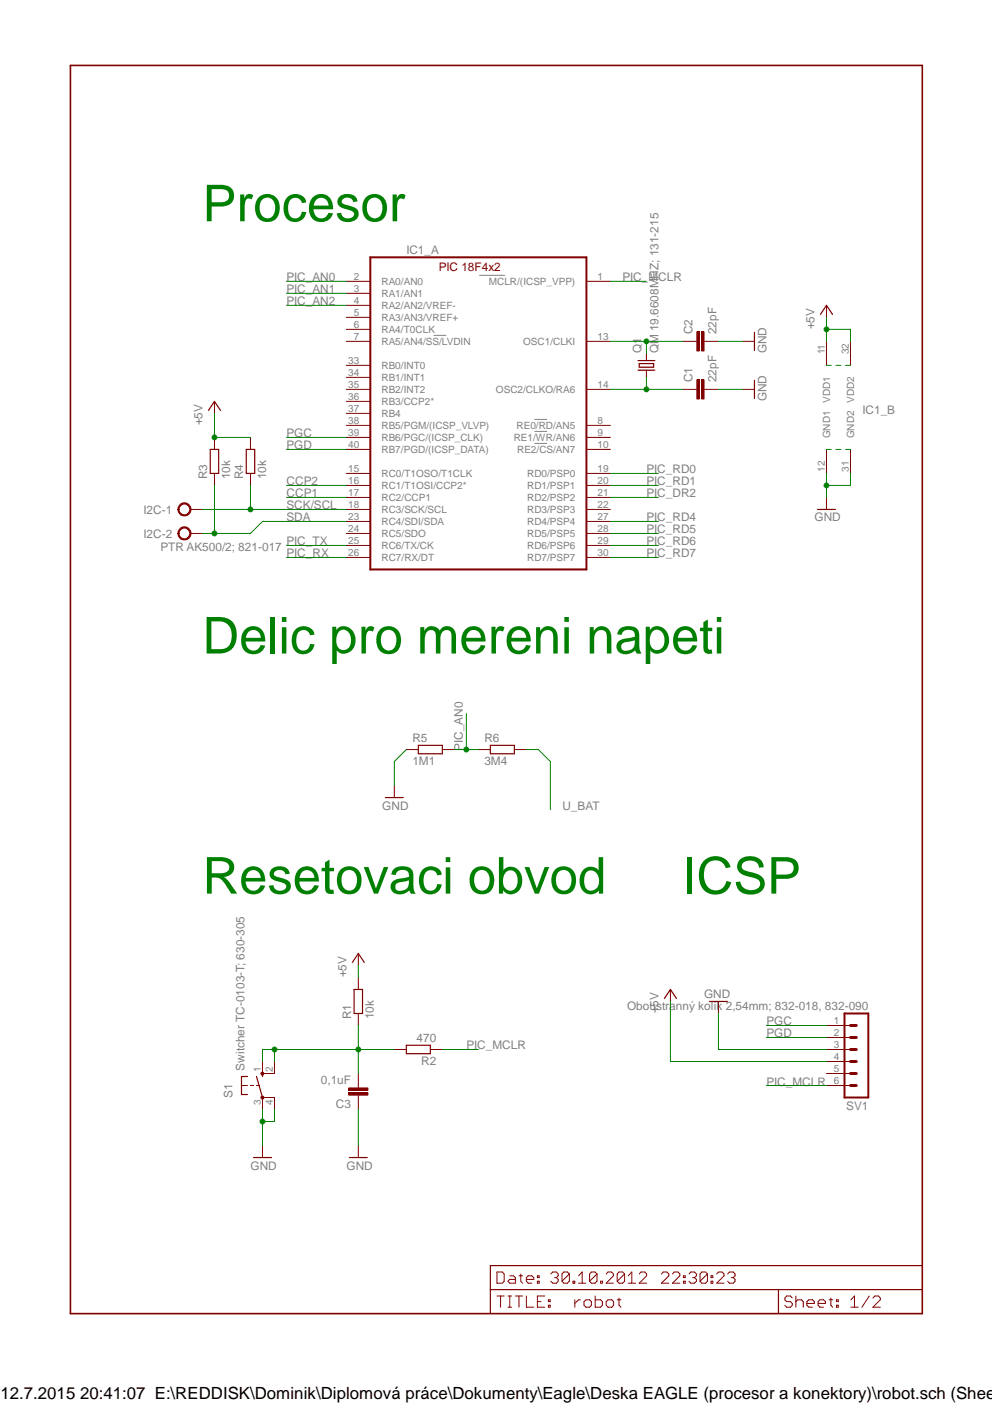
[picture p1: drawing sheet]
<svg xmlns="http://www.w3.org/2000/svg" width="210mm" height="297mm" viewBox="0 0 210 297" stroke-linecap="round" stroke-linejoin="round" font-family="sans-serif">
<path d="M101.5 58.3h5.3M91.8 71h2.6M113.2 88.7h2.5M113.2 91.3h2.5M113.2 93.8h2.5" fill="none" stroke="#808080" stroke-width=".21"/>
<path d="M78.4 54.4h45.7v66.1h-45.7z" fill="none" stroke="#800000" stroke-width=".42"/>
<g fill="none" stroke="#800000" stroke-width=".21">
<path d="M73.3 59.5h5.1M124.1 59.5h5.1M73.3 62.1h5.1M73.3 64.6h5.1M73.3 67.1h5.1M73.3 69.7h5.1M73.3 72.2h5.1M73.3 77.3h5.1M73.3 79.8h5.1M124.1 72.2h5.1M174.9 72.2v5.1M180 72.2v5.1"/>
<path d="M73.3 82.4h5.1M73.3 84.9h5.1M73.3 87.5h5.1M73.3 90h5.1M73.3 92.5h5.1M73.3 95.1h5.1M124.1 82.4h5.1M124.1 90h5.1M124.1 92.5h5.1M124.1 95.1h5.1M144.4 82.4h2.5M149.5 82.4h2.5"/>
<path d="M174.9 95.1v5.1M180 95.1v5.1M73.3 100.2h5.1M73.3 102.7h5.1M73.3 105.2h5.1M73.3 107.8h5.1M73.3 110.3h5.1M73.3 112.9h5.1M73.3 115.4h5.1M73.3 117.9h5.1M124.1 100.2h5.1M124.1 102.7h5.1"/>
<path d="M124.1 105.2h5.1M124.1 107.8h5.1M124.1 110.3h5.1M124.1 112.9h5.1M124.1 115.4h5.1M124.1 117.9h5.1"/>
</g>
<path d="M148.5 80.3h.5v4.1h-.5z" fill-rule="evenodd" fill="#800000"/>
<path d="M148.5 80.3h.5v4.1h-.5z" fill="none" stroke="#800000" stroke-width=".21"/>
<path d="M147.4 80.3h.6v4.1h-.6z" fill-rule="evenodd" fill="#800000"/>
<path d="M144.4 72.2h2.5M149.5 72.2h2.5M146.9 82.4h.5M147.4 80.3h.6v4.1h-.6zM149 82.4h.5" fill="none" stroke="#800000" stroke-width=".21"/>
<path d="M148.5 70.2h.5v4.1h-.5z" fill-rule="evenodd" fill="#800000"/>
<path d="M148.5 70.2h.5v4.1h-.5z" fill="none" stroke="#800000" stroke-width=".21"/>
<path d="M147.4 70.2h.6v4.1h-.6z" fill-rule="evenodd" fill="#800000"/>
<g fill="none" stroke="#800000" stroke-width=".21">
<path d="M136.8 74.8v1.5M136.8 78.3v1.5M146.9 72.2h.5M147.4 70.2h.6v4.1h-.6zM149 72.2h.5M157.1 72.2h2.5M157.1 82.4h2.5M75.8 206.8v2.5M75.8 214.4v2.6M75.8 227.1v2.6M75.8 232.2v2.5M83.4 222h2.6"/>
<path d="M91.1 222h2.5M105.2 269.1h1.1l.4 .4v1.6l-.4 .4h-1.1zM105.2 274.2h1.5M105.9 274.2v2.4M107.5 274.2h.7M107.5 276.6h.7M107.9 269.9h.7l.5 .4v1.2h-1.2l-.4-.4 .4-.4h1.2M107.9 274.2v2.4M109.1 274.2h1.5M109.8 269.9h.8M109.8 274.2v2.4M110.2 269.5v1.6l.4 .4"/>
<path d="M111.4 270.7h1.5v-.4l-.4-.4h-.7l-.4 .4v.8l.4 .4h.7M111.4 274.2v2.4h1.5M113.7 271.1h.4v.4h-.4zM113.7 269.9h.4v.4h-.4zM113.7 275.4h.8M115.3 274.2h-1.6v2.4h1.6M116 275h.4v.4h-.4zM116 276.1h.4v.5h-.4zM116.5 269.5l.5-.4h.7l.4 .4v.4l-.4 .4M117.3 270.3h.4M117.7 270.3l.4 .4v.4l-.4 .4h-.7l-.5-.4M120.5 269.5v1.6l-.4 .4h-.8l-.4-.4"/>
<path d="M120.5 269.5l-.4-.4h-.8l-.4 .4v1.6M120.5 269.5l-1.6 1.6M121.2 271.1h.4v.4h-.4zM121.6 275v1.6M122.4 271.5h1.6M122.4 269.9l.8-.8v2.4M122.8 275h-.4l-.8 .8M123.6 275.4l.4-.4h.8l.3 .4v.7l-.3 .5h-.8l-.4-.5zM125.9 274.2v2.4h1.2l.4-.5v-.7l-.4-.4h-1.2M126.3 269.5v1.6l-.4 .4h-.8l-.3-.4M126.3 269.5l-.4-.4h-.8l-.3 .4v1.6M126.3 269.5l-1.5 1.6"/>
<path d="M127.1 271.1h.4v.4h-.4zM128.3 269.5l.4-.4h.7l.4 .4v.4l-1.5 1.6h1.5M128.7 275h.8l.3 .4v.7l-.3 .5h-.8l-.4-.5v-.7zM130.6 275h.8M131 274.6v1.5l.4 .5M132.2 269.5v1.6l-.5 .4h-.7l-.4-.4M132.2 269.5l-.5-.4h-.7l-.4 .4v1.6M132.2 269.5l-1.6 1.6M132.9 271.5h1.6M132.9 269.9l.8-.8v2.4M135.3 269.5l.3-.4h.8l.4 .4v.4l-1.5 1.6h1.5M140 269.5l.3-.4h.8l.4 .4v.4l-1.5 1.6h1.5"/>
<path d="M142.3 269.5l.4-.4h.8l.3 .4v.4l-1.5 1.6h1.5M144.6 271.1h.4v.4h-.4zM144.6 269.9h.4v.4h-.4zM145.8 269.5l.4-.4h.7l.5 .4v.4l-.5 .4M146.6 270.3h.3M146.9 270.3l.5 .4v.4l-.5 .4h-.7l-.4-.4M149.7 269.5v1.6l-.4 .4h-.8l-.4-.4M149.7 269.5l-.4-.4h-.8l-.4 .4v1.6M149.7 269.5l-1.6 1.6M150.5 271.1h.3v.4h-.3zM150.5 269.9h.3v.4h-.3zM151.6 269.5l.4-.4h.8l.4 .4v.4l-1.6 1.6h1.6"/>
<path d="M154 269.5l.3-.4h.9l.3 .4v.4l-.3 .4M154.7 270.3h.5M155.2 270.3l.3 .4v.4l-.3 .4h-.9l-.3-.4M167.6 274.6l-.3-.4h-.8l-.4 .4v.4l.4 .4h.8l.3 .4v.3l-.3 .5h-.8l-.4-.5M168.4 274.2v2.4M168.4 275.4l.4-.4h.8l.4 .4v1.2M170.7 275.8h1.6v-.4l-.4-.4h-.7l-.5 .4v.7l.5 .5h.7M173.1 275.8h1.6v-.4l-.5-.4h-.7l-.4 .4v.7l.4 .5h.7M175.4 275h.8M175.8 274.6v1.5l.4 .5M177 275h.4v.4h-.4zM177 276.1h.4v.5h-.4z"/>
<path d="M180 276.6h1.6M180 275l.8-.8v2.4M183.9 274.2l-1.5 2.4M184.7 274.6l.4-.4h.8l.4 .4v.4l-1.6 1.6h1.6"/>
</g>
<path d="M135 76.3h3.6M135 78.3h3.6M135.3 76.9h3v.8h-3zM159.6 70.3v3.8M159.6 80.5v3.8M74.9 209.3h1.8v5.1h-1.8zM86 221.1h5.1v1.8h-5.1zM103.8 272.8h91.4M164.7 272.8v5.1M195.2 267.8h-91.4v10.1" fill="none" stroke="#800000" stroke-width=".25"/>
<path d="M14.9 13.8h180.3v264.1h-180.3z" fill="none" stroke="#800000" stroke-width=".34"/>
<path d="M73.8 230.2h4.1v.5h-4.1z" fill-rule="evenodd" fill="#800000"/>
<path d="M73.8 230.2h4.1v.5h-4.1z" fill="none" stroke="#800000" stroke-width=".21"/>
<path d="M73.8 231.2h4.1v.5h-4.1z" fill-rule="evenodd" fill="#800000"/>
<path d="M51.1 229.7h1.3M53 229.7h.6M54.3 229.7h.6M55.5 224.6v2.5h2.6v-2.5M55.5 234.7v-2.5h2.6v2.5M73.8 231.2h4.1v.5h-4.1zM75.8 229.7v.5M75.8 231.7v.5" fill="none" stroke="#800000" stroke-width=".21"/>
<path d="M52.4 227.8h-1.3v3.8h1.3M55.5 227.1v.7" fill="none" stroke="#800000" stroke-width=".25"/>
<path d="M55.3 232l.2-.1 .3 .1v.5h-.5z" fill-rule="evenodd" fill="#800000"/>
<path d="M55.3 232l.2-.1 .3 .1v.5h-.5z" fill="none" stroke="#800000" stroke-width=".21"/>
<path d="M55.3 226.9l.2-.1 .3 .1v.5h-.5z" fill-rule="evenodd" fill="#800000"/>
<g fill="none" stroke="#800000" stroke-width=".21">
<path d="M174.9 64.6v2.5M174.9 105.2v2.6M86 158.6h2.5M93.6 158.6h2.5M101.2 158.6h2.6M108.8 158.6h2.6M75.8 201.7v2.6M141.9 209.3v2.6M152 211.9v2.5M174.9 217h5.1M174.9 219.5h5.1M55.3 226.9l.2-.1 .3 .1v.5h-.5z"/>
<path d="M174.9 222h5.1M174.9 224.6h5.1M174.9 227.1h5.1M174.9 229.7h5.1M55.5 242.4v2.5M75.8 242.4v2.5"/>
</g>
<path d="M173.6 66.5l1.3-1.9 1.2 1.9M173 107.8h3.8M88.5 157.7h5.1v1.8h-5.1zM103.8 157.7h5v1.8h-5zM74.5 203.6l1.3-1.9 1.3 1.9M140.6 211.2l1.3-1.9 1.2 1.9M150.1 211.9h3.8M54.3 227.8l1.2 4.4M53.6 244.9h3.8M73.9 244.9h3.8" fill="none" stroke="#800000" stroke-width=".25"/>
<path d="M178.7 214.4h5v17.8h-5z" fill="none" stroke="#800000" stroke-width=".42"/>
<path d="M180 219.5h1.2M180 217h1.2M180 222h1.2M180 227.1h1.2M180 224.6h1.2M180 229.7h1.2" fill="none" stroke="#800000" stroke-width=".63"/>
<path d="M38 106.9a1.39 1.39 0 0 1 2.2 .2 1.39 1.39 0 0 1-.8 2 1.39 1.39 0 0 1-1.8-1.3h.3a1.15 1.15 0 0 1 1.7-1 1.15 1.15 0 0 1 .2 1.9 1.15 1.15 0 0 1-1.9-.5v-.4h-.3z" fill-rule="evenodd" fill="#800000"/>
<path d="M38 106.9a1.39 1.39 0 0 1 2.2 .2 1.39 1.39 0 0 1-.8 2 1.39 1.39 0 0 1-1.8-1.3h.3a1.15 1.15 0 0 1 1.7-1 1.15 1.15 0 0 1 .2 1.9 1.15 1.15 0 0 1-1.9-.5v-.4h-.3zM40.3 107.8h2.5" fill="none" stroke="#800000" stroke-width=".21"/>
<path d="M38 112a1.39 1.39 0 0 1 2.2 .1 1.39 1.39 0 0 1-.8 2.1 1.39 1.39 0 0 1-1.8-1.3h.3a1.15 1.15 0 0 1 1.7-1 1.15 1.15 0 0 1 .2 1.9 1.15 1.15 0 0 1-1.9-.6v-.3h-.3z" fill-rule="evenodd" fill="#800000"/>
<path d="M45.4 84.9v2.6M45.4 92.5v2.6M53 92.5v2.6M38 112a1.39 1.39 0 0 1 2.2 .1 1.39 1.39 0 0 1-.8 2.1 1.39 1.39 0 0 1-1.8-1.3h.3a1.15 1.15 0 0 1 1.7-1 1.15 1.15 0 0 1 .2 1.9 1.15 1.15 0 0 1-1.9-.6v-.3h-.3zM40.3 112.9h2.5M45.4 100.2v2.5M53 100.2v2.5M83.4 166.2v2.5" fill="none" stroke="#800000" stroke-width=".21"/>
<path d="M44.1 86.8l1.3-1.9 1.3 1.9M44.5 95.1h1.8v5.1h-1.8zM52.1 95.1h1.8v5.1h-1.8zM81.5 168.7h3.8" fill="none" stroke="#800000" stroke-width=".25"/>
<path d="M152 72.2h5.1M174.9 77.3h1M176.9 77.3h1M178.9 77.3h1.1M152 82.4h5.1M174.9 95.1h1M176.9 95.1h1M178.9 95.1h1.1M55.5 234.7v7.7M58.1 234.7v2.6h-2.6" fill="none" stroke="#008000" stroke-width=".21"/>
<circle cx="55.5" cy="237.3" r=".51" fill="#008000"/>
<g fill="none" stroke="#008000" stroke-width=".21">
<path d="M174.9 100.2v5M180 100.2v2.5h-5.1M75.8 234.7v7.7"/>
<circle cx="55.5" cy="237.3" r=".51"/>
</g>
<circle cx="174.9" cy="102.7" r=".51" fill="#008000"/>
<g fill="none" stroke="#008000" stroke-width=".21">
<path d="M129.2 59.5h7.6M129.2 72.2h15.2M136.8 72.2v2.6M86 158.6l-2.6 2.5v5.1M111.4 158.6h2.5l2.6 2.5v10.2M152 214.4v7.6h22.9M93.6 222h7.6M162.2 229.7h12.7"/>
<circle cx="174.9" cy="102.7" r=".51"/>
</g>
<circle cx="136.8" cy="72.2" r=".51" fill="#008000"/>
<g fill="none" stroke="#008000" stroke-width=".21">
<path d="M136.8 79.8v2.6M129.2 82.4h15.2"/>
<circle cx="136.8" cy="72.2" r=".51"/>
</g>
<circle cx="136.8" cy="82.4" r=".51" fill="#008000"/>
<g fill="none" stroke="#008000" stroke-width=".21">
<path d="M60.6 59.5h12.7M96.1 158.6h5.1M98.7 151v7.6"/>
<circle cx="136.8" cy="82.4" r=".51"/>
</g>
<circle cx="98.7" cy="158.6" r=".51" fill="#008000"/>
<g fill="none" stroke="#008000" stroke-width=".21">
<path d="M58.1 222v2.6M83.4 222h-27.9v2.6"/>
<circle cx="98.7" cy="158.6" r=".51"/>
</g>
<circle cx="58.1" cy="222" r=".51" fill="#008000"/>
<g fill="none" stroke="#008000" stroke-width=".21">
<path d="M75.8 222v5.1"/>
<circle cx="58.1" cy="222" r=".51"/>
</g>
<circle cx="75.8" cy="222" r=".51" fill="#008000"/>
<g fill="none" stroke="#008000" stroke-width=".21">
<path d="M174.9 67.1v5.1M174.9 69.7h5.1v2.5M75.8 204.3v2.5M75.8 217v5"/>
<circle cx="75.8" cy="222" r=".51"/>
</g>
<circle cx="174.9" cy="69.7" r=".51" fill="#008000"/>
<g fill="none" stroke="#008000" stroke-width=".21">
<path d="M45.4 87.5v5h7.6M141.9 211.9v12.7h33"/>
<circle cx="174.9" cy="69.7" r=".51"/>
</g>
<circle cx="45.4" cy="92.5" r=".51" fill="#008000"/>
<g fill="none" stroke="#008000" stroke-width=".21">
<path d="M60.6 62.1h12.7M60.6 64.6h12.7M60.6 95.1h12.7M60.6 92.5h12.7M42.8 107.8h30.5M53 102.7v5.1M60.6 117.9h12.7M129.2 105.2h10.1M129.2 110.3h10.1M129.2 112.9h10.1M129.2 115.4h10.1M162.2 219.5h12.7"/>
<path d="M162.2 217h12.7"/>
<circle cx="45.4" cy="92.5" r=".51"/>
</g>
<circle cx="53" cy="107.8" r=".51" fill="#008000"/>
<g fill="none" stroke="#008000" stroke-width=".21">
<path d="M45.4 102.7v10.2M73.3 110.3h-17.8l-2.5 2.6h-10.2"/>
<circle cx="53" cy="107.8" r=".51"/>
</g>
<circle cx="45.4" cy="112.9" r=".51" fill="#008000"/>
<g fill="none" stroke="#008000" stroke-width=".21">
<path d="M60.6 105.2h12.7M60.6 102.7h12.7M60.6 115.4h12.7M129.2 117.9h10.1M129.2 102.7h10.1M129.2 100.2h10.1"/>
<circle cx="45.4" cy="112.9" r=".51"/>
</g>
<g font-size="10.8" fill="#008000">
<text x="42.8" y="46.8">Procesor</text>
<text x="42.8" y="138.3">Delic pro mereni napeti</text>
<text x="42.8" y="189.1">Resetovaci obvod</text>
<text x="144.4" y="189.1">ICSP</text>
</g>
<text font-size="3.6" x=".1" y="296">12.7.2015 20:41:07 E:\REDDISK\Dominik\Diplomová práce\Dokumenty\Eagle\Deska EAGLE (procesor a konektory)\robot.sch (Sheet</text>
<g font-size="2.5" fill="#808080">
<text x="86" y="53.8">IC1_A</text>
<text x="60.6" y="59.5">PIC_AN0</text>
<text x="131.7" y="59.5">PIC_MCLR</text>
<text x="60.6" y="62.1">PIC_AN1</text>
<text x="60.6" y="64.6">PIC_AN2</text>
<text x="146.6" y="70.7" transform="rotate(-90 146.6 70.7)">C2</text>
<text x="151.6" y="70.7" transform="rotate(-90 151.6 70.7)">22pF</text>
<text x="172.3" y="69.7" transform="rotate(-90 172.3 69.7)">+5V</text>
<text x="135.8" y="74.8" transform="rotate(-90 135.8 74.8)">Q1</text>
<text x="139.3" y="74.8" transform="rotate(-90 139.3 74.8)">QM 19.6608MHZ; 131-215</text>
<text x="162.2" y="74.8" transform="rotate(-90 162.2 74.8)">GND</text>
<text x="146.6" y="80.9" transform="rotate(-90 146.6 80.9)">C1</text>
<text x="151.6" y="80.9" transform="rotate(-90 151.6 80.9)">22pF</text>
<text x="162.2" y="84.9" transform="rotate(-90 162.2 84.9)">GND</text>
<text x="182.5" y="87.6">IC1_B</text>
<text x="42.8" y="90" transform="rotate(-90 42.8 90)">+5V</text>
<text x="60.6" y="95.1">PGD</text>
<text x="60.6" y="92.5">PGC</text>
<text x="43.9" y="101.4" transform="rotate(-90 43.9 101.4)">R3</text>
<text x="48.7" y="101.4" transform="rotate(-90 48.7 101.4)">10k</text>
<text x="51.5" y="101.4" transform="rotate(-90 51.5 101.4)">R4</text>
<text x="56.3" y="101.4" transform="rotate(-90 56.3 101.4)">10k</text>
<text x="136.8" y="100.2">PIC_RD0</text>
<text x="60.6" y="107.8">SCK/SCL</text>
<text x="60.6" y="105.2">CCP1</text>
<text x="60.6" y="102.7">CCP2</text>
<text x="136.8" y="105.2">PIC_DR2</text>
<text x="136.8" y="102.7">PIC_RD1</text>
<text x="30.4" y="108.7">I2C-1</text>
<text x="30.4" y="113.7">I2C-2</text>
<text x="60.6" y="110.3">SDA</text>
<text x="136.8" y="110.3">PIC_RD4</text>
<text x="136.8" y="112.9">PIC_RD5</text>
<text x="172.3" y="110.3">GND</text>
<text x="34" y="116.5">PTR AK500/2; 821-017</text>
<text x="60.6" y="117.9">PIC_RX</text>
<text x="60.6" y="115.4">PIC_TX</text>
<text x="136.8" y="115.4">PIC_RD6</text>
<text x="136.8" y="117.9">PIC_RD7</text>
<text x="87.2" y="161.9">1M1</text>
<text x="87.2" y="157.1">R5</text>
<text x="97.9" y="158.8" transform="rotate(-90 97.9 158.8)">PIC_AN0</text>
<text x="102.5" y="161.9">3M4</text>
<text x="102.5" y="157.1">R6</text>
<text x="80.9" y="171.3">GND</text>
<text x="119" y="171.3">U_BAT</text>
<text x="73.3" y="206.8" transform="rotate(-90 73.3 206.8)">+5V</text>
<text x="74.3" y="215.7" transform="rotate(-90 74.3 215.7)">R1</text>
<text x="79.1" y="215.7" transform="rotate(-90 79.1 215.7)">10k</text>
<text x="132.7" y="213.7">Oboustranný kolík 2,54mm; 832-018, 832-090</text>
<text x="139.3" y="214.4" transform="rotate(-90 139.3 214.4)">+5V</text>
<text x="149" y="211.1">GND</text>
<text x="88.1" y="220.5">470</text>
<text x="162.2" y="219.5">PGD</text>
<text x="162.2" y="217">PGC</text>
<text x="51.7" y="226.5" transform="rotate(-90 51.7 226.5)">Switcher TC-0103-T; 630-305</text>
<text x="89.1" y="225.3">R2</text>
<text x="98.7" y="222">PIC_MCLR</text>
<text x="49.2" y="232.2" transform="rotate(-90 49.2 232.2)">S1</text>
<text x="67.9" y="229.3">0,1uF</text>
<text x="162.2" y="229.7">PIC_MCLR</text>
<text x="71.1" y="234.4">C3</text>
<text x="179.1" y="234.7">SV1</text>
<text x="53" y="247.4">GND</text>
<text x="73.3" y="247.4">GND</text>
</g>
<text font-size="2.5" fill="#800000" x="92.8" y="57.2">PIC 18F4x2</text>
<g font-size="2.1" fill="#808080">
<text x="74.8" y="59.2">2</text>
<text x="126.4" y="59.2">1</text>
<text x="74.8" y="61.7">3</text>
<text x="74.8" y="64.3">4</text>
<text x="80.7" y="60.3">RA0/AN0</text>
<text x="80.7" y="62.8">RA1/AN1</text>
<text x="80.7" y="65.4">RA2/AN2/VREF-</text>
<text x="103.5" y="60.3">MCLR/(ICSP_VPP)</text>
<text x="74.8" y="66.8">5</text>
<text x="74.8" y="69.3">6</text>
<text x="74.8" y="71.9">7</text>
<text x="80.7" y="67.9">RA3/AN3/VREF+</text>
<text x="80.7" y="70.4">RA4/T0CLK</text>
<text x="126.4" y="71.9">13</text>
<text x="73.7" y="77">33</text>
<text x="80.7" y="73">RA5/AN4/SS/LVDIN</text>
<text x="110.7" y="73">OSC1/CLKI</text>
<text x="174.5" y="75" transform="rotate(-90 174.5 75)">11</text>
<text x="179.6" y="75" transform="rotate(-90 179.6 75)">32</text>
<text x="73.7" y="79.5">34</text>
<text x="73.7" y="82">35</text>
<text x="80.7" y="78.1">RB0/INT0</text>
<text x="80.7" y="80.6">RB1/INT1</text>
<text x="80.7" y="83.1">RB2/INT2</text>
<text x="104.9" y="83.1">OSC2/CLKO/RA6</text>
<text x="126.4" y="82">14</text>
<text x="73.7" y="84.6">36</text>
<text x="73.7" y="87.1">37</text>
<text x="73.7" y="89.7">38</text>
<text x="80.7" y="85.7">RB3/CCP2*</text>
<text x="80.7" y="88.2">RB4</text>
<text x="126.4" y="89.7">8</text>
<text x="175.6" y="85.3" transform="rotate(-90 175.6 85.3)">VDD1</text>
<text x="180.7" y="85.3" transform="rotate(-90 180.7 85.3)">VDD2</text>
<text x="73.7" y="92.2">39</text>
<text x="73.7" y="94.7">40</text>
<text x="80.7" y="90.8">RB5/PGM/(ICSP_VLVP)</text>
<text x="80.7" y="93.3">RB6/PGC/(ICSP_CLK)</text>
<text x="80.7" y="95.8">RB7/PGD/(ICSP_DATA)</text>
<text x="108.7" y="93.3">RE1/WR/AN6</text>
<text x="109.3" y="90.8">RE0/RD/AN5</text>
<text x="109.4" y="95.8">RE2/CS/AN7</text>
<text x="126.4" y="92.2">9</text>
<text x="126.4" y="94.7">10</text>
<text x="175.6" y="92.8" transform="rotate(-90 175.6 92.8)">GND1</text>
<text x="180.7" y="92.8" transform="rotate(-90 180.7 92.8)">GND2</text>
<text x="73.7" y="99.8">15</text>
<text x="80.7" y="100.9">RC0/T1OSO/T1CLK</text>
<text x="111.5" y="100.9">RD0/PSP0</text>
<text x="126.4" y="99.8">19</text>
<text x="174.5" y="99.8" transform="rotate(-90 174.5 99.8)">12</text>
<text x="179.6" y="99.8" transform="rotate(-90 179.6 99.8)">31</text>
<text x="73.7" y="102.4">16</text>
<text x="73.7" y="104.9">17</text>
<text x="73.7" y="107.4">18</text>
<text x="80.7" y="103.5">RC1/T1OSI/CCP2*</text>
<text x="80.7" y="106">RC2/CCP1</text>
<text x="111.5" y="106">RD2/PSP2</text>
<text x="111.5" y="103.5">RD1/PSP1</text>
<text x="126.4" y="107.4">22</text>
<text x="126.4" y="104.9">21</text>
<text x="126.4" y="102.4">20</text>
<text x="73.7" y="110">23</text>
<text x="73.7" y="112.5">24</text>
<text x="80.7" y="108.5">RC3/SCK/SCL</text>
<text x="80.7" y="111.1">RC4/SDI/SDA</text>
<text x="80.7" y="113.6">RC5/SDO</text>
<text x="111.5" y="113.6">RD5/PSP5</text>
<text x="111.5" y="111.1">RD4/PSP4</text>
<text x="111.5" y="108.5">RD3/PSP3</text>
<text x="126.4" y="112.5">28</text>
<text x="126.4" y="110">27</text>
<text x="73.7" y="115.1">25</text>
<text x="73.7" y="117.6">26</text>
<text x="80.7" y="116.2">RC6/TX/CK</text>
<text x="80.7" y="118.7">RC7/RX/DT</text>
<text x="111.5" y="118.7">RD7/PSP7</text>
<text x="111.5" y="116.2">RD6/PSP6</text>
<text x="126.4" y="117.6">30</text>
<text x="126.4" y="115.1">29</text>
<text x="176.4" y="216.6">1</text>
<text x="176.4" y="219.2">2</text>
<text x="176.4" y="221.7">3</text>
<text x="55.2" y="226.8" transform="rotate(-90 55.2 226.8)">1</text>
<text x="57.7" y="226.8" transform="rotate(-90 57.7 226.8)">2</text>
<text x="176.4" y="224.2">4</text>
<text x="176.4" y="226.8">5</text>
<text x="55.2" y="233.8" transform="rotate(-90 55.2 233.8)">3</text>
<text x="57.7" y="233.8" transform="rotate(-90 57.7 233.8)">4</text>
<text x="176.4" y="229.3">6</text>
</g>
</svg>
